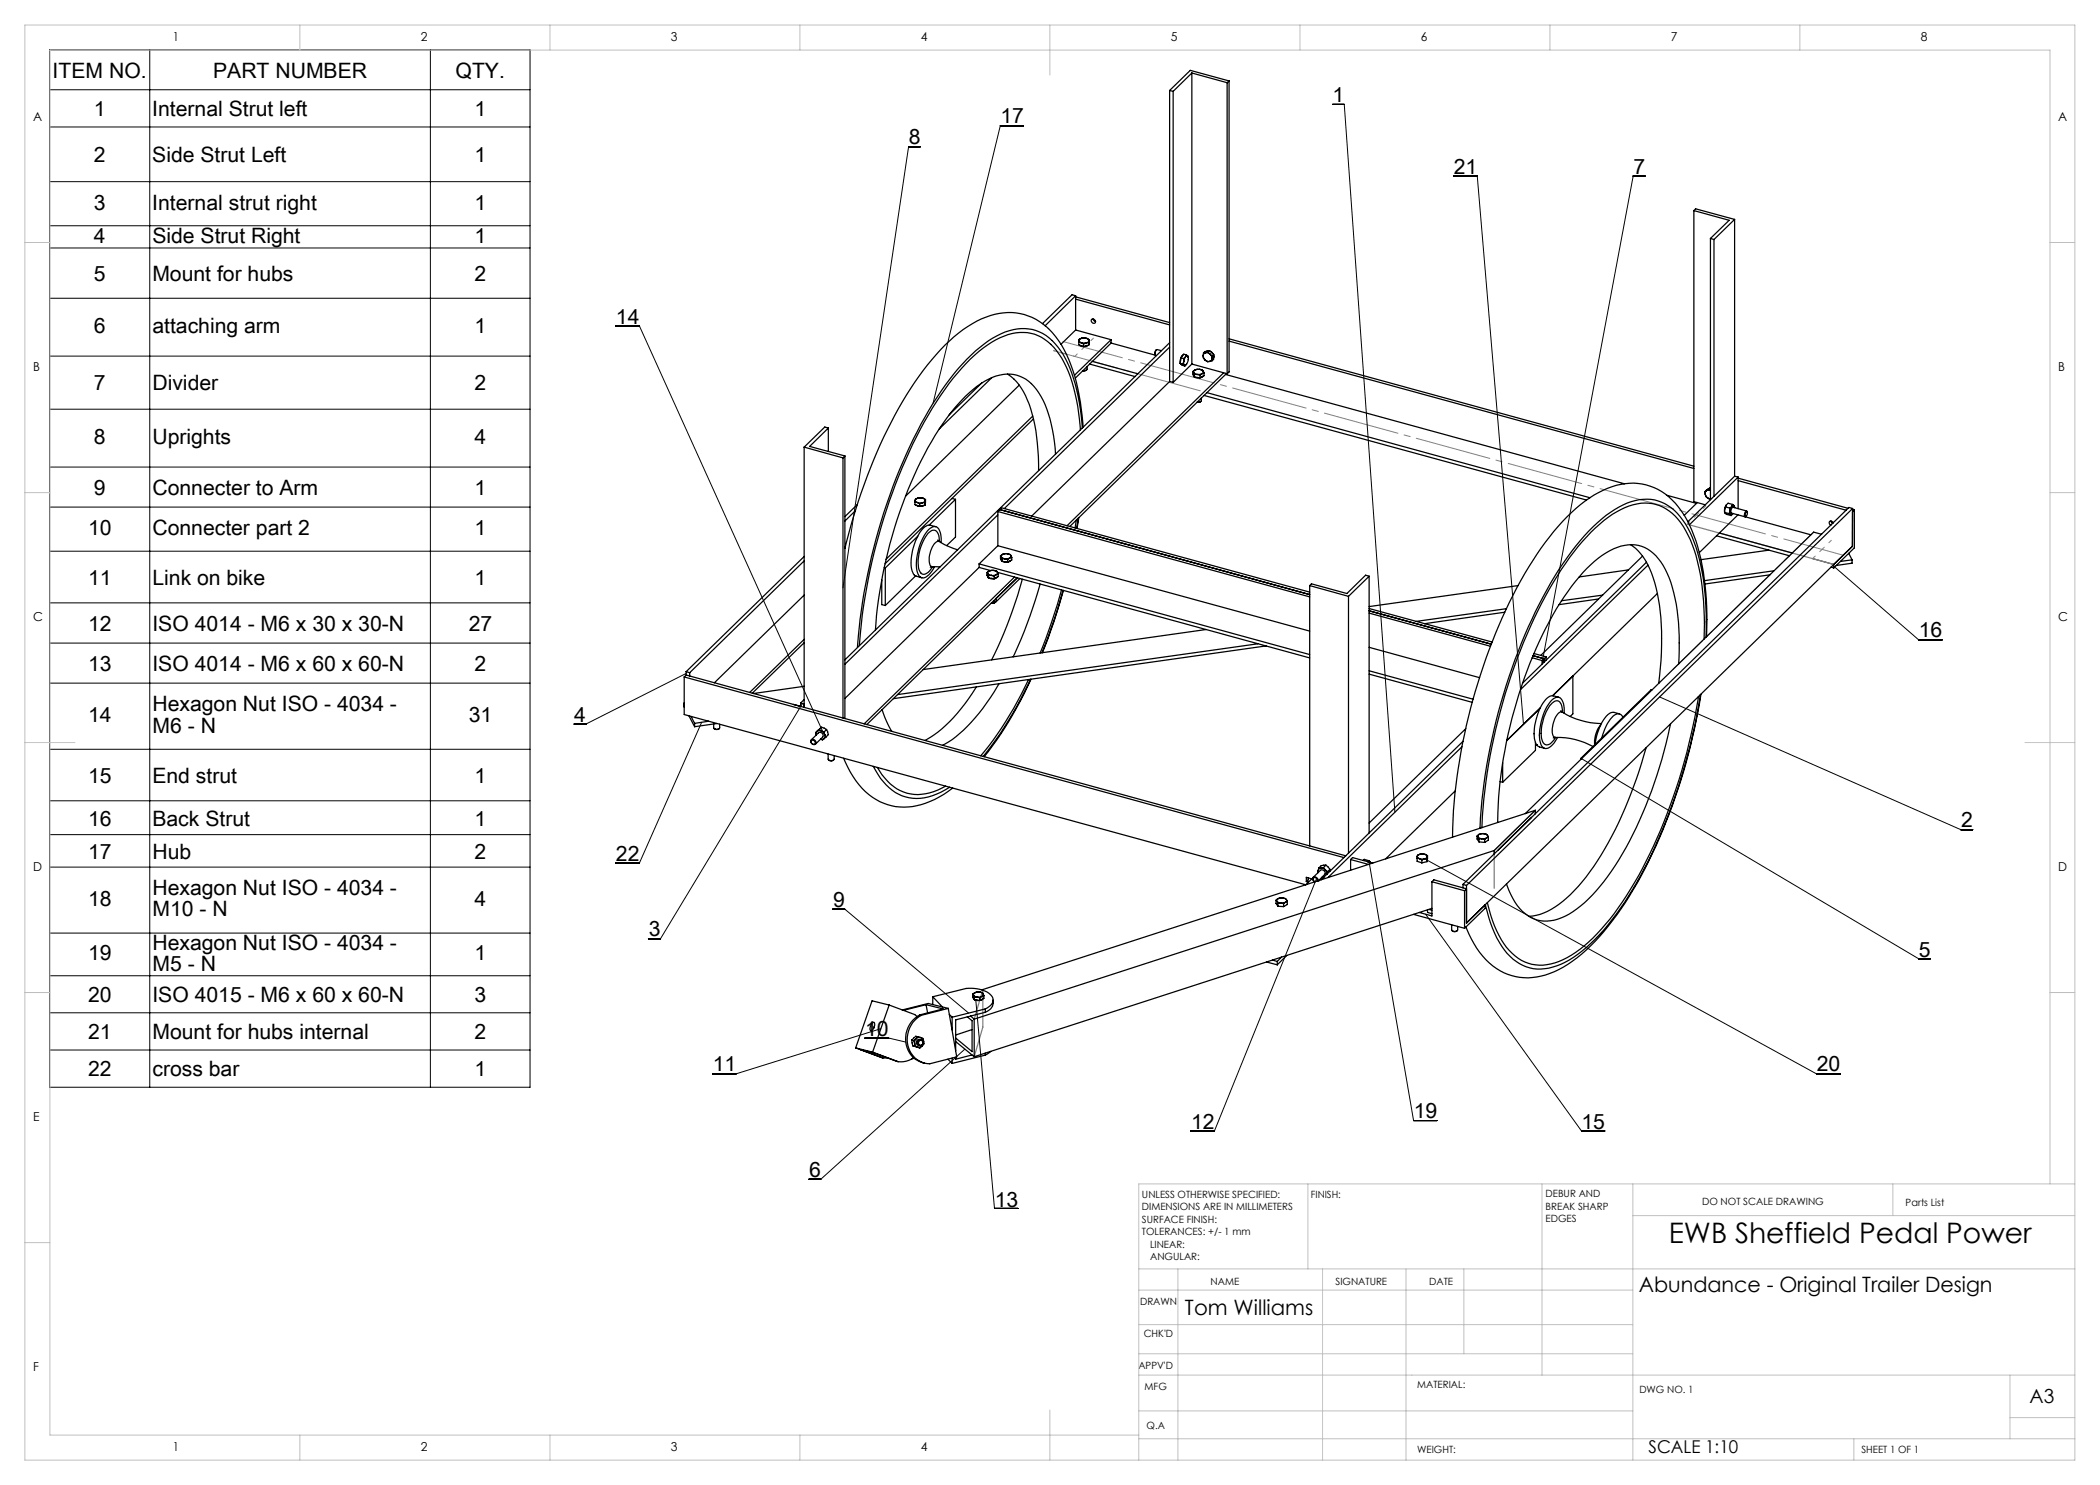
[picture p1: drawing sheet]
<svg xmlns="http://www.w3.org/2000/svg" width="420mm" height="297mm" viewBox="0 0 420 297" stroke-linecap="round" stroke-linejoin="round" font-family="sans-serif">
<g fill="none" stroke="#000" stroke-width=".2">
<path d="M9.9 10h96.1v207.4h-96.1zM9.9 18h96.1M30 10v207.4M86.1 10v207.4M9.9 25.4h96.1M9.9 36.3h96.1M184.1 29.3h-2.4l-13.1 88.3M204.7 25.1h-4.6l-13.5 55.5M266.5 20.9h2.4l10.1 141.5M290.7 35.2h4.8l9.2 109.6M329 35.2h-2.4l-18.2 97.3M9.9 45.2h96.1"/>
<path d="M9.9 49.6h96.1M9.9 59.7h96.1M9.9 71.2h96.1M123.1 65.2h4.8l36.6 81.1M9.9 81.8h96.1M9.9 93.4h96.1M9.9 101.4h96.1M9.9 110.2h96.1M366.7 113.2l17.1 14.8h4.6M9.9 120.6h96.1M9.9 128.6h96.1M9.9 136.6h96.1"/>
<path d="M137.2 134.7l-20 10.1h-2.4M331.9 139.4l60.3 26.5h2.3M9.9 149.9h96.1M140.3 144.5l-12.4 28.1h-4.8M160.5 140.7l-28.4 47.1h-2.4M316.2 151.7l67.6 40.1h2.2M9.9 160.2h96.1M9.9 166.9h96.1M9.9 173.4h96.1M263.3 175.7l-20.4 50.5h-4.7M273.8 172.2l8.9 51.9h4.7M284.9 171.8l78.4 43h4.8"/>
<path d="M9.9 186.6h96.1M9.9 195.2h96.1M166.6 181.8h2.3l24.8 20.8M195.2 200l3.7 41.7h4.7M285.1 182.8l31.2 43.4h4.7M9.9 202.6h96.1M9.9 210h96.1M173 207.6h4.7l3.5 .8M176.2 205.7l-29 9.1h-4.7M193 209.8l-28.9 26.1h-2.4"/>
</g>
<g fill="none" stroke="#c0c0c0" stroke-width=".2">
<path d="M5 5h410v287h-410zM60 5v5M110 5v5M160 5v5M210 5v10M260 5v5M310 5v5M360 5v5M5 48.5h5M410 48.5h5M5 98.5h5M410 98.5h5"/>
<path d="M5 148.5h10M405 148.5h10M5 198.5h5M410 198.5h5M261.6 236.8v17M308.4 236.8v38.2M326.6 236.8v55.2M378.6 236.8v6.3M410 236.8v-226.8h-400v277h217.8M415 236.8h-187.2v55.2M5 248.5h5M227.8 253.8h187.2"/>
<path d="M227.8 258h98.8M235.6 253.8v38.2M264.5 253.8v38.2M281.2 253.8v38.2M292.8 253.8v17M326.6 243.1h88.4M227.8 270.8h98.8M227.8 264.9h98.8M227.8 275h187.2M402 275v12.8M60 287v5M110 287v5"/>
<path d="M160 287v5M210 282v10M227.8 287.8h187.2M227.8 282.2h98.8M370.8 287.8v4.2M402 283.5h13"/>
</g>
<path d="M337.4 104.8l29.3 8.1M307.1 162.1l-8.3 8v7.6M194.8 203.8l1.8-5.9v7.5l-1.8 5.9" fill="none" stroke="#808080" stroke-width=".25"/>
<path d="M362.7 106.4l-28 27.4" fill="none" stroke="#808080" stroke-width=".2" stroke-dasharray="15.2 1.3 1.3 1.3" stroke-dashoffset="7.1"/>
<path d="M212.6 68.3l156 42.7" fill="none" stroke="#808080" stroke-width=".2" stroke-dasharray="15.2 1.3 1.3 1.3" stroke-dashoffset="2.9"/>
<path d="M210.7 70.1l4.2 1.2" fill="none" stroke="#808080" stroke-width=".2" stroke-dasharray="15.2 1.3 1.3 1.3" stroke-dashoffset="14.9"/>
<path d="M210.7 70.1l29.3 8.1" fill="none" stroke="#808080" stroke-width=".2" stroke-dasharray="15.2 1.3 1.3 1.3" stroke-dashoffset="1.9"/>
<path d="M214.9 71.3l3.8-3.7M337.4 104.8l3.8-3.6M362.5 111.7l3.8-3.6" fill="none" stroke="#808080" stroke-width=".2" stroke-dasharray="15.2 1.3 1.3 1.3" stroke-dashoffset="14.5"/>
<g fill="none" stroke="#000" stroke-width=".25">
<path d="M233.9 18.1l.7 .2M233.9 18.1v58.2M234.6 18.3v58.2M238.4 14.6l7 1.9M238.4 14.6l-3.8 3.7M238.4 14.6v58.2M245.4 16.5v58.3M245.8 16.2l-7.7-2.1-4.2 4M245.8 16.2l-.4 .3M245.8 16.2v58.2l-.4 .4M215.1 59.8l18.8 5.2M215.1 59.4l18.8 5.1"/>
<path d="M215.1 59.2l-6.1 6M215.1 59.2l-.7-.3-5.9 5.8M215.1 59.2v6.8M338.8 42.1l7 2-3.7 3.6M338.8 42.1l.3-.3 7.8 2.1M338.8 42.1v58.2l2.3 .7M342.1 47.7l.7 .2M342.1 47.7v52.2M342.8 47.9v51.4M346.9 43.9v51.3M346.9 43.9l-4.1 4M196.4 76.6l-6.6 6.4"/>
<path d="M198.4 75.5l-10.5 10.3M201.5 74.8a11.1 11.1 0 0 1 4.3 6.1 37.8 37.8 0 0 1 1.9 13.2M203.8 77l-22.7 22.2M215.1 66l-2.9 2.9M215.1 66l7.1 1.9M215.8 68.4v.6l.9 .3M215.8 68.4l.4 .1M215.8 68v.3l.4 .2M215.8 68v.4M215.9 69a1.43 1.43 0 0 0 1.7 .1M216.2 68.5l1 .1M216.2 68.5l.5 .3"/>
<path d="M216.4 67.6l-.4 .2-.2 .2M216.4 67.6l1 .1M216.4 67.6l-.5 .2-.1 .2M216.7 68.8v.5M217.2 68.6l-.5 .2M217.3 74l-.3 .2h-.5M217.4 67.7l.4 .2v.3M217.4 67.7l.4 .2M217.4 73.3l-.1 .7-.7 .1M217.7 68.5l-.5 .1M217.7 69l-1 .3M217.7 68.5v.5"/>
<path d="M217.8 68.2l-.1 .2-.5 .2M217.8 68.2l-.1 .3M217.8 68.7v.2M217.8 67.9v.3M217.8 67.9l-.1 1.1M217.9 72.8l9.1 2.5M218.4 63.8a.45 .45 0 0 1 .6 .3 .45 .45 0 0 1-.3 .6l-.4-.4zM218.5 72.3l9 2.5M218.6 63.8l.1 .3 .4 .2M222.2 68.6l8.9 2.4M222.2 67.9l-7.3 7.2M222.2 68.6l-7.1 7"/>
<path d="M222.2 67.9v.7M231.3 70a.8 .8 0 0 0-.3 1M232.3 70.1l-.8-.2a.84 .84 0 0 0-.4 1.2h.2M233.9 76.3l.7 .2M233.9 69.4l-33 32.3M233.9 68.5l-64.9 63.5M233.9 76.3l-27.6 26.9M236 72.7l.3 .2M236 72.7l.6 .1M236 72.7l.4 .4 .6 .1M236.2 71.6l-.2 1.1M236.2 71.6l.5 .1"/>
<path d="M236.6 72.8l.3 .2M236.6 70.9a1.79 1.79 0 0 0-.6 1.7M236.7 72.3l-.1 .5M236.7 72.3l.2 .7M236.7 71.7v.6M236.9 73l.1 .2M237.1 71.4l-.4 .9M237.1 71.4l-.4 .3M237.3 71l.2 .2M237.3 71l-.6-.2-.5 .8M237.3 71l-.2 .4M237.3 72.8l-.3 .3-.1-.1"/>
<path d="M237.3 72.8l-.3 .4M237.5 71.2h-.2l-.2 .2M237.5 71.2a1.83 1.83 0 0 1-.2 1.6M237.5 71.2l.2 .3M238.4 72.8l-3.8 3.7M238.4 72.8l7 2M238.6 74.3l.1 .2M238.6 74.3v.5l.3 .6M238.7 75.1l.1 .2M238.7 75v.1M238.7 74.5l.7 .4M238.7 74.5l.2 .4"/>
<path d="M238.9 75.4l1.1 .2M238.9 74.9v.5M238.9 74.9h.5M239 74l-.3 .3v.2M239 74l-.4 .3M239.4 74.9l.6 .1M240 73.9l-1 .1M240 73.9l.5 .1 .2 .3M240 75v.6M240.3 79.6l-.1 .6-.2 .2h-.5M240.4 74.8l-1 .1M240.4 74.8l-.4 .2"/>
<path d="M240.6 71.1l.4 .9M240.6 71.1a.83 .83 0 0 0 .4 .9M240.6 75.2a1.53 1.53 0 0 1-1.7 .2M240.7 74.3l-.1 .3-.2 .2M240.7 74.3l.1 .3M240.7 70.6l-.1 .5M240.8 74.6l-.4 .2M240.8 79.1l76.5 20.9M240.8 74.6v.5l-.8 .5M241 72l.9 .3M241 72l.5 .4 .4-.1M241.1 70.6l-.3 .2-.2 .3"/>
<path d="M241.1 70.6h.5l.4 .2M241.1 70.6h-.4M241.4 78.5l76.6 21.1M241.6 70.4l.4 .4M241.6 70.4l-.5 .2M241.7 70.2l-.4 .1M241.9 70.1l.8 .8M241.9 70.1l-.3 .3M241.9 70.1l-.9 .2-.3 .3M242 70.8l.3 .5 .1 .4M242 70.8l.5 .4M242 70.2l.6 .6"/>
<path d="M242.4 71.7l-.1 .4-.4 .2M242.4 71.7v.4M242.4 72.1l-.5 .2M242.5 71.2l-.1 .5M242.7 71v.6M242.7 70.9v1l-.3 .2M242.7 70.9l-.2 .3M244.7 74.6l-31.3 30.6M245.1 74.9l79.8 21.9M245.1 74.9l-31.1 30.4M245.1 74.7v.2M245.8 68.2l93 25.5"/>
<path d="M245.8 67.8l93 25.4M160.8 89.4v52.1M160.8 89.4l7.8 2.2M165.7 85.6v4.7M165.7 85.6l-.7-.2-4.2 4M165.7 85.6l-3.8 3.7 7.1 1.9M168.6 91.6v52M169 91.2v52.5M169 91.2l-.4 .4M183.6 99.6l-.3 .1-.2 .3M183.6 99.6l1 .1M183.6 99.6l-.5 .2v.2"/>
<path d="M184.6 99.7l.4 .2v.2M184.6 99.7l.5 .2M185.1 99.9l-.1 .2M185.1 99.9l-.1 .8M190.4 99.7l.7 .2M191.1 99.9l-5.3 5.1M191.1 99.9v7.5l-1.8 1.7M206.6 83.2l-29.4 28.7M206.7 83.8l-29.7 28.9M211.1 90.8a25.6 25.6 0 0 0-3.3-12.2 7.1 7.1 0 0 0-10.1-2.8 26.5 26.5 0 0 0-9.2 9 83.8 83.8 0 0 0-12 30.4l-1 6.4-.4 4.4M216.1 86a34.8 34.8 0 0 0-3.8-14.4 9.4 9.4 0 0 0-7.5-5.1 13.8 13.8 0 0 0-9 3.8 51.7 51.7 0 0 0-11.7 15.5 113.7 113.7 0 0 0-12.2 43.3M216.5 85.6a32 32 0 0 0-4.4-15.5 8.8 8.8 0 0 0-11.9-3.4 28.6 28.6 0 0 0-10.2 9.1 91.3 91.3 0 0 0-13.8 28.5 115.5 115.5 0 0 0-4.7 25.2"/>
<path d="M216.6 85.4a36.9 36.9 0 0 0-4.3-16.4 12.1 12.1 0 0 0-11.6-6.4 18.8 18.8 0 0 0-10.8 5.6 63.4 63.4 0 0 0-13.2 19.2 118.7 118.7 0 0 0-7.7 22.3M240.2 80.3l-.8 .1M333.4 99.1l5.9 1.6M341 98.3l.1 .5M341.1 98.8l.1 .5 .4 .4M341.1 98.8a.82 .82 0 0 0 .5 .9M341.3 98.1l-.2 .3v.4M341.3 98.1h.8M341.3 98.1l-.3 .2M341.6 99.7l.5 .1M341.6 99.7l.5 .2M341.7 97.9l.4 .2"/>
<path d="M341.7 97.9l-.4 .2M341.8 97.7l-.2 .1M342.1 97.6l-.4 .3M342.1 97.6h.1M342.1 97.6l-1.1 .7M346.9 95.2l-9.3 9.1M346.9 95.2l.7 .2M347.6 96.1l21.7 6M347.6 95.6l22 6.1M347.6 95.4l-9.7 9.5M347.6 95.4v6.3M160.8 112.2l-22.9 22.3"/>
<path d="M160.8 111.3l-23.6 23M160.8 119l-17.9 17.6M171 102.2l-2 2M171.4 100.9l-2.4 2.4M176.4 116v4.9l.7 .2M176.8 113.5l.3 .1M177.1 113.6v7.5M183 100.4l.5 .1M183 100.4v.5l.9 .4M183.1 100v.3l.4 .2M183.1 100l-.1 .4M183.1 101a1.64 1.64 0 0 0 1.8 .1"/>
<path d="M183.1 115.2l-6 5.9M183.5 100.5h1M183.5 100.5l.4 .2M183.6 107.2l-6.5 6.4M183.9 100.7v.6M184.5 100.5l-.6 .2M185 100.5h-.5M185 101l-1.1 .3M185 100.5v.5M185 100.1l-.1 .3-.4 .1M185 100.7v.2M185 100.1v.4"/>
<path d="M185 100.7v.3M186.5 113.3l1.5 .1M186.5 113.3l-.4 .1M187.1 105.3l-1-.2a2.12 2.12 0 0 0-2 1.2 10.9 10.9 0 0 0-1.7 7.9l.2 .3a.98 .98 0 0 0 .7 .7l1.1 .4M187.5 108l.4 .3M187.9 108.3h-.1a1.84 1.84 0 0 0-1.5 1.5 3.9 3.9 0 0 0-.1 3.4l.3 .1M187.9 108.3l1.1 .7 2.5 1M187.9 108.3a2.08 2.08 0 0 0-1-2.3 2.51 2.51 0 0 0-2 1.8 8.7 8.7 0 0 0-1 6.4 .96 .96 0 0 0 .8 .7 .96 .96 0 0 0 .9-.4l.9-1.1M188.2 108.5a3.6 3.6 0 0 0-.8-3.1 1.93 1.93 0 0 0-2.2 1.2 11.2 11.2 0 0 0-1.7 7.9 1.22 1.22 0 0 0 .9 1.1 1.22 1.22 0 0 0 1.4-.6l1.1-1.6M195.8 112.8l66.1 18.1M195.8 113.5l2.3 .6M195.8 112.8v.7"/>
<path d="M195.8 113.5l-26.8 26.2M197.4 114.5l.2 .2M197.4 114.5v.5l.3 .6M197.5 115.2h.1M197.5 115.2l.2 .3M197.6 114.7l.7 .4M197.6 114.7l.1 .4M197.7 115.6l1.1 .1M197.7 115.1v.5M197.7 115.1h.6M197.8 114.2l-.2 .2v.3M197.8 114.2l-.4 .3"/>
<path d="M198.3 115.1l.5 .1M198.8 114.1l-1 .1M198.8 114.1l.7 .3M198.8 114.1l.5 .1 .2 .2M198.8 115.2v.5M199.2 114.9l-.9 .2M199.2 114.9l-.4 .3M199.2 119.7v.6M199.5 115.4a1.45 1.45 0 0 1-1.7 .2M199.5 114.4v.3l-.3 .2M199.5 114.4l.1 .4M199.5 114.5l62.4 17.1"/>
<path d="M199.6 109.1l62.3 17.1M199.6 109.1l-3.8 3.7M199.6 102.3l62.3 17.1M199.6 102.3l.7-.7 61.6 16.8M199.6 102.3v6.8M199.6 103l-30.6 29.9M199.6 114.8l-.4 .1M199.6 114.8v.5l-.8 .4M200 101.9l61.9 17M200.1 111.2l.2 .2M200.1 111.2v.5l.2 .3M200.2 111.9l.2 .3"/>
<path d="M200.2 111.9h.1M200.3 111.4l.7 .4M200.3 111.4l.1 .4M200.3 112l.1 .3M200.4 112.3l1.1 .1M200.4 111.8v.5M200.4 111.8h.6M200.5 110.9l-.3 .3 .1 .2M200.5 110.9l-.4 .3M201 111.8l.5 .1M201.5 110.7l-1 .2M201.5 110.7l.7 .4"/>
<path d="M201.5 110.7l.5 .2 .2 .2M201.5 111.9v.5M201.9 111.6l-.9 .2M201.9 111.6l-.4 .3M202.2 111.1l-.1 .4-.2 .1M202.2 112.1a1.53 1.53 0 0 1-1.7 .2M202.2 111.1l.2 .4M202.4 111.5l-.5 .1M202.4 111.5v.5l-.9 .4M202.9 115.4l-30.1 29.4M203.4 115.6l-30 29.3M204 115.7l-4.8 4.6"/>
<path d="M204.5 115.8a89.2 89.2 0 0 1-6.2 16.2M208 116.8a89.7 89.7 0 0 1-5.4 14.6M212.3 118a116.8 116.8 0 0 1-4.3 12.6M212.6 118.1a117.7 117.7 0 0 1-4.2 12.5M212.7 118.1a110.2 110.2 0 0 1-4.2 12.4M215.3 104l-.3 1.6M215.7 103.6l-.4 2.1M215.8 103.5l-.4 2.2M261.9 117.1l7.8 2.2M261.9 117.1v52.1M269.7 119.3v51.3M273.8 115.2l-.7-.2-3.7 3.7-7.1-1.9-.4 .3"/>
<path d="M273.8 115.2l-4.1 4.1M273.8 115.2v51.4M303.6 117.1l-29.8 4.2M319.7 119.8l-7.9 1.1M320.5 119l-8.2 1.2M325.6 114l-9.8 1.4M326.1 108.9a11.6 11.6 0 0 1 4.5 6.6 49.9 49.9 0 0 1 1.2 21.2M328.5 111.2l-20.3 19.9M329.3 112.5l-24.8 24.1M329.6 113l-25.5 24.9M331.5 118.7l-20.9 20.4M339.5 100.5l-2.7 2.6"/>
<path d="M343.3 107.2l14.6 4M343.9 106.6l14.5 4M344.9 101.9v.6M344.9 102.5l.4 .4 .9 .2M344.9 101.9v.4M344.9 102.5l.9 .2M345.1 101.4l-.2 .5M345.1 101.4l.9 .2M345.3 101l-.2 .4M345.3 101l-.4 .9M345.8 102.7l.3 .2M346 102.2l-.2 .5"/>
<path d="M346 102.2l.1 .7M346 101.6v.6M346.1 102.9l.1 .2M346.4 101.3l-.4 .9M346.4 101.3l-.4 .3M346.5 102.8l-.2 .2-.2-.1M346.5 100.9l.3 .2M346.5 100.9l-.1 .4M346.5 100.9l-.9-.3-.3 .4M346.5 102.8l-.3 .3M346.6 102.7l-.1 .1M346.8 101.1h-.2l-.2 .2"/>
<path d="M346.8 101.1l.1 .4M347.6 103l-7.7 7.5M349.2 102.4l.2-.1a.61 .61 0 0 1-.3 1l-.1-.5zM349.3 102.2l-2.7-.7a.87 .87 0 0 0-.3 1.1l15.9 4.4M349.5 102.4l-.1-.1a.64 .64 0 0 0-.5 .4 .64 .64 0 0 0 .1 .7l.2-.1M353.8 110l-13.6 1.9M354 115l-13 1.8M354.8 114.2l-13.9 1.9M364.3 106.9l-1.6-.5-57.7 56.3M366.2 104.2l.3 .5M366.2 113.4l.5 .2M366.7 104.6l-.1-.2a.42 .42 0 0 0-.8 0 .42 .42 0 0 0 .4 .7"/>
<path d="M369.7 110.7l.7 1.3M370.4 112l-2.3 .3M370.4 112v.6l-3.2 .5M370.5 109.3l-3.8 3.6v.7M370.5 109.3l-77.2 75.3M370.5 101.9l.4 .1M370.5 101.7l-77.2 75.4M370.5 101.7l-.7-.2-77.2 75.4M370.5 101.7v7.6M370.9 102l-.4 .4v6.9M370.9 102v7.6l-4.2 4M136.8 135.4v7.5l124.3 34 1.3-1.1"/>
<path d="M136.8 135.4l132 36.1M137.2 135l-.4 .4M137.2 135l132 36.2M137.2 134.3v.7M137.2 134.3l.7 .2M137.9 134.5v.7M160.8 137.3l-10.1 1.4M160.8 127.9l-10.9 10.6M160.8 128.5l-10.3 10.1M160.8 139.9l-.7 .7M195.3 137.4a30 30 0 0 1-10 10.5l-.3 .2M198.7 120.2l.5 .1"/>
<path d="M199 120.5l-.7 .1M199.1 120.3l-.2 .2-.6 .1M199.8 136.7a34.7 34.7 0 0 1-10.2 11.7l-1.1 .7M205.7 135.9a69.2 69.2 0 0 1-9.6 15.3M206.1 135.9a73.8 73.8 0 0 1-9.5 15.4M206.2 135.9a73.5 73.5 0 0 1-9.4 15.4M241.2 125.9l-56.6 8M251.6 128.8l-72.1 10.1M253.2 129.2l-74.5 10.5M273.8 134.2l20.8 5.6M273.8 134.8l20.7 5.7M273.8 129.5l22.1 6"/>
<path d="M273.8 122.2l24.4 6.6M273.8 122.6l24.3 6.7M273.8 121.7l24.6 6.7M301 122.4l-16.1 2.3M301.3 121.7l-18.1 2.6M306.4 131.5l2 .6M306.6 131.1l2.2 .7M306.8 130.7l2.4 .7M308.4 132.1v.7M308.8 131.8l-.4 .3M308.8 131.8v.6M309.2 131.4l-.4 .4"/>
<path d="M309.2 131.4v.7M311.7 139.4a2.05 2.05 0 0 0-1.7-.2 7.8 7.8 0 0 0-2.9 5.3 6.1 6.1 0 0 0 .3 4.6l.5 .3 1.1 .3M314.6 135.2v7.6l-.6 .5M330.4 138h-.2l-14 13.7M335.7 132.8a42.8 42.8 0 0 0-1.9-17.2 10.3 10.3 0 0 0-5.5-6.3 8.9 8.9 0 0 0-7.8 1.8 38.5 38.5 0 0 0-10.6 13.2 89.9 89.9 0 0 0-10.4 40.2M339.7 139.3a109.9 109.9 0 0 1-13.6 38.5 40 40 0 0 1-11.8 13.2 9.8 9.8 0 0 1-10 1.1 12.9 12.9 0 0 1-5.4-6.9l-1.4-4.7M340.1 138.9a112.1 112.1 0 0 1-13.5 38.9 44.8 44.8 0 0 1-11.1 13.1 11.7 11.7 0 0 1-9.6 2.7 11.2 11.2 0 0 1-7-6.9l-.8-2-1-3.8M340.2 138.8a113.8 113.8 0 0 1-14.3 40.4 42.9 42.9 0 0 1-12.3 13.7 13.1 13.1 0 0 1-12.8 1.7 15.8 15.8 0 0 1-7.6-9.2M340.8 127.8a49.6 49.6 0 0 0-2.3-18.9 13.2 13.2 0 0 0-5.9-7.5 9.4 9.4 0 0 0-9.3 1 33.6 33.6 0 0 0-10.2 10.3 99.8 99.8 0 0 0-13.5 31.3 103.3 103.3 0 0 0-3.2 21.6M341.2 127.4a49.2 49.2 0 0 0-2.7-19.9 11.7 11.7 0 0 0-6.9-7.3 11.1 11.1 0 0 0-9.5 2.3 45.2 45.2 0 0 0-12.7 15.4 113.3 113.3 0 0 0-13.4 47.8M341.3 127.3a53.3 53.3 0 0 0-2.5-20.2 16.4 16.4 0 0 0-7.3-9.2 12.3 12.3 0 0 0-11.7 .6 35.3 35.3 0 0 0-11.6 11.2 105.2 105.2 0 0 0-15.3 37.2 101.8 101.8 0 0 0-2.4 20.5M136.8 140.6v.1"/>
<path d="M136.8 140.6h.1M136.8 140.6v.8M137.8 143.2l1.1 2.1M138.2 143.3l.7 1.4M138.9 144.7v.6M141.7 144.2l-2.8 .5M142.7 144.8v.8a.72 .72 0 0 0 1.2 0v-.8M142.8 145.8l.4 .1 .6-.1M143.4 144.7l-4.5 .6M158.7 140.9h.1M160.1 140.6v.7l-1.4-.4M160.1 140.6l.7 .2"/>
<path d="M162.3 148l1.4-1.4a.61 .61 0 0 1 .8 .1 .61 .61 0 0 1 0 .7l-1.4 1.4M162.3 148a.59 .59 0 0 1 .7 .1 .59 .59 0 0 1-.1 .8 .63 .63 0 0 1-.6-.2 .63 .63 0 0 1 0-.7zM163.4 146.3l-.2 .3 .1 .4-.1-.5M163.4 146.3l-.2 .2M163.8 145.9l.5 .3M163.8 145.9l-.4 .4M164.1 147.8l.7-.1-.3 .3zM164.3 146.2l.7 .7M164.3 146.2l-.6-.1-.3 .2M164.3 146.2l.5 .2M164.3 145.4l1 .5M164.3 145.4l-1.1 1.1"/>
<path d="M164.3 145.4l-.5 .5M164.8 146.4l.2 .5M165 146.9v.5l-.2 .3M165 146.9l.2 .5M165.2 147.4l-.4 .3M165.3 145.9l.4 1-.5 .5M165.3 145.9l-.5 .5M165.6 150.8v1a.72 .72 0 0 0 1.2 0v-.7M165.7 152l.5 .2 .5-.2M168.7 151.7a15.4 15.4 0 0 0 8 9 12.6 12.6 0 0 0 11.1-1.3l2.7-1.8M174.7 153.3a11.2 11.2 0 0 0 6.4 6.1 10.7 10.7 0 0 0 8.8-2M175.5 153.5a9.4 9.4 0 0 0 8.1 5.4l1.5-.2 1.7-.4 2.3-1.1"/>
<path d="M176.4 141.9l1 2.5 1 1.9M291 158.2l-13.9 13.6M292.4 149.4l-26.8 26.1M292.6 148.3l-28.4 27.7M293.2 145.7l-19.4 18.9M300 156.3l.5 .2M300.5 152.5v4M307.1 148.5v1.6l-6.6 6.4M307.3 148.9h.1M307.3 148.9v.1M308 141.6l-6.7 6.5M311.1 147.5a14.4 14.4 0 0 1 7.5 1.8"/>
<path d="M311.1 147.5l-.4 .1M312.2 142.1l.3 .3M312.5 142.4a15.3 15.3 0 0 0 7.8 2.3M312.5 142.4h-.2a2.87 2.87 0 0 0-1.7 2.5 2.57 2.57 0 0 0 .2 2.5l.3 .1M312.5 142.4a2.03 2.03 0 0 0-1-2.2 2.65 2.65 0 0 0-2 1.8 8.7 8.7 0 0 0-1 6.3 1.07 1.07 0 0 0 1 .7 1.07 1.07 0 0 0 1-.7l.6-.8M312.8 142.7a3.2 3.2 0 0 0-1-3.2 2.19 2.19 0 0 0-2.2 1.5 10.9 10.9 0 0 0-1.4 7.8 1.14 1.14 0 0 0 .8 .9 1.14 1.14 0 0 0 1.2-.5l.6-.6 .7-1.1M316.2 151.7h.1M316.2 151.7v.2M320.1 145a5.4 5.4 0 0 0-1.2 4M323.9 142.8a2.05 2.05 0 0 0-1.8-.2 8 8 0 0 0-2.9 5.2l-.2 1.1M324.6 143.4a1.12 1.12 0 0 0-2-.2 9.3 9.3 0 0 0-2.2 4.4M329.2 149.6a78.2 78.2 0 0 1-12 25.8 22.9 22.9 0 0 1-8.4 7.2l-1.5 .5-1.5 .2"/>
<path d="M334.1 144.8a87.1 87.1 0 0 1-11.1 28.4 28.7 28.7 0 0 1-9.9 10 7.2 7.2 0 0 1-10.1-2.8l-.8-1.5-.9-2.1M255.6 179.8l-.3 .2 .1 .3M255.6 179.8l-.4 .3M256.5 179.6l-.9 .2M256.5 179.6l.8 .3M256.5 179.6l.6 .1 .2 .2M256.5 179.6h-.6l-.3 .2M257.3 179.9v.3l-.2 .2M257.3 179.9l.2 .4M261.3 176.3l.4 .1M261.7 175.6v.4l-.4 .3M262.5 175.8l-1.2-.3v.8"/>
<path d="M262.6 175.5l1.5-1.4a.62 .62 0 0 1 .7 .1 .62 .62 0 0 1 .1 .7l-1.2 1.2M263.4 176.2a.44 .44 0 0 0-.2-.6 .44 .44 0 0 0-.6 .3l.4 .5M263.6 176.2a.58 .58 0 0 0-.3-.7 .58 .58 0 0 0-.8 .2l.1 .4 .4 .3M263.6 174.1l.1 .4M263.6 174.1v.5M263.7 176.1h.1M263.8 173.6h.4M263.8 173.6l-.2 .5M264.2 173.6l-.4 .2-.2 .3M264.2 173.6l.5 .1 .4 .3M264.5 175.3l.3 .1h-.4M264.7 173.5l.4 .5"/>
<path d="M264.7 173.5l-.5 .1M265.1 174l.3 .8 .1-.5M265.1 174l.4 .3M265.2 173l.8 .9M265.2 173a1.49 1.49 0 0 0-1.4 .6M265.2 173l-.5 .5M266 173.9v.4M266 173.9l-.5 .4M270.1 171.9l.4-.4 4 1.1-.7-.2M270.1 171.9l3.6 1M270.1 171.9v2.2M272.6 172.1l.2-.2 .9 .2"/>
<path d="M273.7 172.1l-.1 .3 .3-.1M273.7 172.1l.2 .2M273.9 172.3l.1 .2M283.4 171.6v.7l1 .3M283.4 171.6l.5 .1M283.5 171.3v.2l.4 .2M283.5 171.3l-.1 .3M283.9 171.7l.5 .3M283.9 171.7l1 .1M284 170.8l1 .1M284 170.8l-.4 .3-.1 .2M284 170.8l-.5 .3v.2"/>
<path d="M284.4 172v.6M284.9 171.8l-.5 .2M285 170.9l.5 .4M285 170.9l.5 .2M285.4 171.7l-.5 .1M285.4 171.7v.6M285.4 172.3l-1 .3M285.5 171.3l-.3 .4-.3 .1M285.5 171.3l-.1 .4M285.5 171.1v.2M285.5 171.1l-.1 1.2M286.4 176.4v6.8l-2.6-.7"/>
<path d="M286.4 176.4l6.5 1.7M286.4 176.4l.4-.4 6.5 1.8-.4 .3M292.6 176.9l.7 .2M292.6 176.9v.7M292.9 178.1v7.6M293.3 177.1v7.5M295.4 167.2l.2 .2M295.4 167.2v.6l.4 .6M295.6 167.4l.8 .3M295.6 167.4l.2 .4M295.8 166.9l-.2 .2v.3M295.8 166.9l-.4 .3"/>
<path d="M295.8 168.4l1.1 .1M295.8 167.8v.6M296.4 167.7l.5 .2M296.4 167.7l-.6 .1M296.7 166.7l-.9 .2M296.7 166.7l.8 .4M296.7 166.7l.6 .2 .2 .2M296.9 167.9v.6M297.3 167.6l-.9 .1M297.3 167.6l-.4 .3M297.5 167.1v.2l-.2 .3M297.5 167.1l.2 .3"/>
<path d="M297.7 167.4l-.4 .2M297.7 167.4v.6l-.8 .5M298.8 170.1l-104 33.7M298.8 170.1v.7M307.1 162.1l-110.7 35.9M307.1 162.1l-8.3 8M307.1 162.1v.7M186.5 199.4l6.7-1.7a5.7 5.7 0 0 1 5.3 1.7 1.65 1.65 0 0 1-1 2.2l-.4 .2M186.5 199.4l2 2M186.5 199.4v1.5M194.6 198.8l.1 .2M194.6 198.8v.6l.3 .6"/>
<path d="M194.7 199.6l.1 .3M194.7 199l.7 .4M194.7 199l.2 .4M194.9 199.4v.6M194.9 200l1.1 .1M194.9 199.4h.5M195 198.5l-.3 .3v.2M195 198.5l-.4 .3M195.4 199.4l.6 .2M195.9 198.4l-.9 .1M195.9 198.4l.7 .4M195.9 198.4l.6 .2 .1 .2"/>
<path d="M196 199.6v.5M196.4 199.3l-1 .1M196.4 199.3l-.4 .3M196.6 198.8v.2l-.2 .3M196.6 199.7a1.56 1.56 0 0 1-1.7 .3M196.6 198.8l.2 .3M196.8 199.1l-.4 .2M196.8 199.1v.6l-.8 .4M253.3 192.4l2.1 .6M254.5 192l.9 .3M255.2 180.1l.2 .2M255.2 180.1v.6l.4 .6"/>
<path d="M255.4 180.3l.8 .3M255.4 180.3l.2 .3M255.4 192.3v.7M255.6 181.3h1.1M255.6 180.6v.7M255.6 180.6h.6M256.2 180.6l.5 .1M256.3 191.4l-.9 .9M256.7 180.7v.6M257.1 180.4l-.9 .2M257.1 180.4l-.4 .3M257.4 191.1l-2 1.9"/>
<path d="M257.5 180.3l-.4 .1M257.5 180.3v.6l-.8 .4M282.7 182.9l10.2 2.8M285.5 182v.5l.9 .2M285.8 181.9l.6 .1M286.4 181.7l-91.6 29.6M290.3 185v1a.72 .72 0 0 0 1.2 0v-.7M290.4 186.2l.4 .1 .6-.1M293.3 184.6l3.7-3.6v.6l-4.1 4.1M171.1 209.6l3.4 .8M171.1 209.6l5.5 2M172.1 209.9l2.8 .7 4.7 1.7"/>
<path d="M174.4 204.7l.4-.2a1.25 1.25 0 0 1-.6 1.7 1.3 1.3 0 0 1 .2-1.5zM174.5 210.4l5.1 1.9M174.9 205.2l-.2 .4M176.2 211.5l.4 .1M176.6 211.6h.9M177.8 201l5.2 1.9 .4 .4M177.8 201l-3.3 9.4M177.8 201l-3.4-.8-3.3 9.4M182.4 208l.2 1.2M182.4 208l.4 .1M182.6 209.2l1.4 .4M182.6 209.2l.4 .1"/>
<path d="M182.7 211.6l-1.4 .6-1.7 .1M182.8 208.1l.1 .6M182.8 211.7l-.4 .1M182.9 208.7l.1 .6M182.9 208.7l.3 .6 .3 .1M183 209.3l.5 .1M183.2 207.7l-.2 .4-.1 .6M183.2 207.7l-.4 .4M183.5 209.4l.5 .2M183.6 207.4l-.4-.1-.8 .7M183.6 207.4l.5 .1M183.6 207.4l-.4 .3"/>
<path d="M183.9 203a5.3 5.3 0 0 0-2.8 4.7 5.3 5.3 0 0 0 2.9 4.7l.9 .2M183.9 203l.4 .1M184.1 207.5h-.5l-.4 .2M184.1 207.5l.4 .3 .2 .4M184.1 207.5l.5 .2 .1 .5M184.2 208a.63 .63 0 0 0-.9 .3 .63 .63 0 0 0 .6 .8M184.4 209.2l-.4 .2h-.5M184.4 209.2l-.4 .4M184.7 208.2l-.1 .7-.2 .3M184.7 208.2l.1 .6-.4 .4M185.2 200.9l3.4 .9-4.7 1.2M185.2 200.9l-4.5 1.2"/>
<path d="M185.2 200.9l.3 1.7M189.6 211.8l.8 .9M189.7 201.7l1.6 9.7-5.4 1.4a4.9 4.9 0 0 1-3.7-7.7l1.1-1.4 1-.6M189.7 201.7l-5.4 1.4M189.7 201.7l-4.1-1-5.2 1.3M189.9 202.9l.5 .5M190.4 203.4v2.6M190.4 211.6v1.1M191.1 208.3l3.7 3M193.5 203.4l.9 .7v6.2l-3.3-2.7M194.1 203.2l.7 .6M194.4 205.9l-3.3 1.1"/>
<path d="M194.4 211l-3.3 .8v-.3M194.8 203.8v7.5M197.1 201.8l-6.7 1.6M197.1 201.8v.7M197.1 210.6v.4M197.1 202.5l-6 1.5v6.1M197.1 211l-6.7 1.7M198.2 210.3l-1.1 .7M198.6 200a2.14 2.14 0 0 1-1.5 2.5"/>
<circle cx="162.6" cy="148.4" r=".44"/>
<circle cx="184.1" cy="208.5" r=".57"/>
<circle cx="184.2" cy="208.6" r=".48"/>
</g>
<text font-size="5.6" x="333.8" y="248.6">EWB Sheffield Pedal Power</text>
<g font-size="4.2">
<text x="10.5" y="15.5">ITEM NO.</text>
<text x="42.6" y="15.5">PART NUMBER</text>
<text x="91.1" y="15.5">QTY.</text>
<text x="18.8" y="23.2">1</text>
<text x="30.5" y="23.2">Internal Strut left</text>
<text x="94.9" y="23.2">1</text>
<text x="266.5" y="20.4">1</text>
<text x="181.8" y="28.8">8</text>
<text x="200.1" y="24.6">17</text>
<text x="18.8" y="32.4">2</text>
<text x="30.5" y="32.4">Side Strut Left</text>
<text x="94.9" y="32.4">1</text>
<text x="290.8" y="34.7">21</text>
<text x="326.7" y="34.7">7</text>
<text x="18.8" y="41.9">3</text>
<text x="30.5" y="41.9">Internal strut right</text>
<text x="94.9" y="41.9">1</text>
<text x="18.8" y="48.5">4</text>
<text x="30.5" y="48.5">Side Strut Right</text>
<text x="94.9" y="48.5">1</text>
<text x="18.8" y="56.2">5</text>
<text x="30.5" y="56.2">Mount for hubs</text>
<text x="94.9" y="56.2">2</text>
<text x="123.2" y="64.7">14</text>
<text x="18.8" y="66.6">6</text>
<text x="30.5" y="66.6">attaching arm</text>
<text x="94.9" y="66.6">1</text>
<text x="18.8" y="78.1">7</text>
<text x="30.5" y="78.1">Divider</text>
<text x="94.9" y="78.1">2</text>
<text x="18.8" y="88.8">8</text>
<text x="30.5" y="88.8">Uprights</text>
<text x="94.9" y="88.8">4</text>
<text x="18.8" y="99">9</text>
<text x="30.5" y="99">Connecter to Arm</text>
<text x="94.9" y="99">1</text>
<text x="17.6" y="107">10</text>
<text x="30.5" y="107">Connecter part 2</text>
<text x="94.9" y="107">1</text>
<text x="17.6" y="117">11</text>
<text x="30.5" y="117">Link on bike</text>
<text x="94.9" y="117">1</text>
<text x="17.6" y="126.1">12</text>
<text x="30.5" y="126.1">ISO 4014 - M6 x 30 x 30-N</text>
<text x="93.7" y="126.1">27</text>
<text x="383.8" y="127.5">16</text>
<text x="17.6" y="134.2">13</text>
<text x="30.5" y="134.2">ISO 4014 - M6 x 60 x 60-N</text>
<text x="94.9" y="134.2">2</text>
<text x="30.5" y="142.3">Hexagon Nut ISO - 4034 -</text>
<text x="17.6" y="144.4">14</text>
<text x="30.5" y="146.5">M6 - N</text>
<text x="93.7" y="144.4">31</text>
<text x="114.8" y="144.3">4</text>
<text x="17.6" y="156.6">15</text>
<text x="30.5" y="156.6">End strut</text>
<text x="94.9" y="156.6">1</text>
<text x="17.6" y="165.1">16</text>
<text x="30.5" y="165.1">Back Strut</text>
<text x="94.9" y="165.1">1</text>
<text x="392.2" y="165.4">2</text>
<text x="17.6" y="171.7">17</text>
<text x="30.5" y="171.7">Hub</text>
<text x="94.9" y="171.7">2</text>
<text x="123.2" y="172.1">22</text>
<text x="30.5" y="179.1">Hexagon Nut ISO - 4034 -</text>
<text x="17.6" y="181.2">18</text>
<text x="30.5" y="183.3">M10 - N</text>
<text x="94.9" y="181.2">4</text>
<text x="166.6" y="181.4">9</text>
<text x="30.5" y="189.9">Hexagon Nut ISO - 4034 -</text>
<text x="129.8" y="187.3">3</text>
<text x="383.8" y="191.3">5</text>
<text x="17.6" y="192">19</text>
<text x="30.5" y="194.2">M5 - N</text>
<text x="94.9" y="192">1</text>
<text x="17.6" y="200.4">20</text>
<text x="30.5" y="200.4">ISO 4015 - M6 x 60 x 60-N</text>
<text x="94.9" y="200.4">3</text>
<text x="17.6" y="207.8">21</text>
<text x="30.5" y="207.8">Mount for hubs internal</text>
<text x="94.9" y="207.8">2</text>
<text x="173" y="207.1">10</text>
<text x="17.6" y="215.3">22</text>
<text x="30.5" y="215.3">cross bar</text>
<text x="94.9" y="215.3">1</text>
<text x="142.6" y="214.3">11</text>
<text x="363.4" y="214.3">20</text>
<text x="238.2" y="225.7">12</text>
<text x="282.8" y="223.6">19</text>
<text x="316.3" y="225.7">15</text>
<text x="161.8" y="235.4">6</text>
<text x="198.9" y="241.3">13</text>
<text x="237" y="263">Tom Williams</text>
<text x="327.8" y="258.5">Abundance - Original Trailer Design</text>
</g>
<text font-size="3.9" x="405.9" y="280.6">A3</text>
<text font-size="3.5" x="329.7" y="290.6">SCALE 1:10</text>
<g font-size="2.5">
<text x="34.6" y="8.2">1</text>
<text x="84.2" y="8.2">2</text>
<text x="134.2" y="8.2">3</text>
<text x="184.2" y="8.2">4</text>
<text x="234.2" y="8.2">5</text>
<text x="284.2" y="8.2">6</text>
<text x="334.2" y="8.2">7</text>
<text x="384.2" y="8.2">8</text>
<text x="6.7" y="24.2">A</text>
<text x="411.7" y="24.2">A</text>
<text x="6.7" y="74.2">B</text>
<text x="411.7" y="74.2">B</text>
<text x="6.7" y="124.2">C</text>
<text x="411.7" y="124.2">C</text>
<text x="6.7" y="174.2">D</text>
<text x="411.7" y="174.2">D</text>
<text x="6.7" y="224.2">E</text>
<text x="6.7" y="274.2">F</text>
<text x="34.6" y="290.2">1</text>
<text x="84.2" y="290.2">2</text>
<text x="134.2" y="290.2">3</text>
<text x="184.2" y="290.2">4</text>
</g>
<g font-size="2">
<text x="228.4" y="239.6">UNLESS OTHERWISE SPECIFIED:</text>
<text x="262.2" y="239.6">FINISH:</text>
<text x="309.1" y="239.5">DEBUR AND</text>
<text x="228.4" y="242.1">DIMENSIONS ARE IN MILLIMETERS</text>
<text x="228.4" y="244.6">SURFACE FINISH:</text>
<text x="309.1" y="242">BREAK SHARP</text>
<text x="309.1" y="244.5">EDGES</text>
<text x="340.4" y="241">DO NOT SCALE DRAWING</text>
<text x="381.1" y="241.2">Parts List</text>
<text x="228.4" y="247.1">TOLERANCES: +/- 1 mm</text>
<text x="230" y="249.6">LINEAR:</text>
<text x="230" y="252.1">ANGULAR:</text>
<text x="242.1" y="257">NAME</text>
<text x="267.1" y="256.9">SIGNATURE</text>
<text x="285.8" y="256.9">DATE</text>
<text x="228" y="261.1">DRAWN</text>
<text x="228.7" y="267.4">CHK'D</text>
<text x="227.7" y="273.8">APPV'D</text>
<text x="228.9" y="278">MFG</text>
<text x="283.4" y="277.5">MATERIAL:</text>
<text x="327.9" y="278.6">DWG NO. 1</text>
<text x="229.3" y="285.9">Q.A</text>
<text x="283.4" y="290.5">WEIGHT:</text>
<text x="372.3" y="290.6">SHEET 1 OF 1</text>
</g>
</svg>
